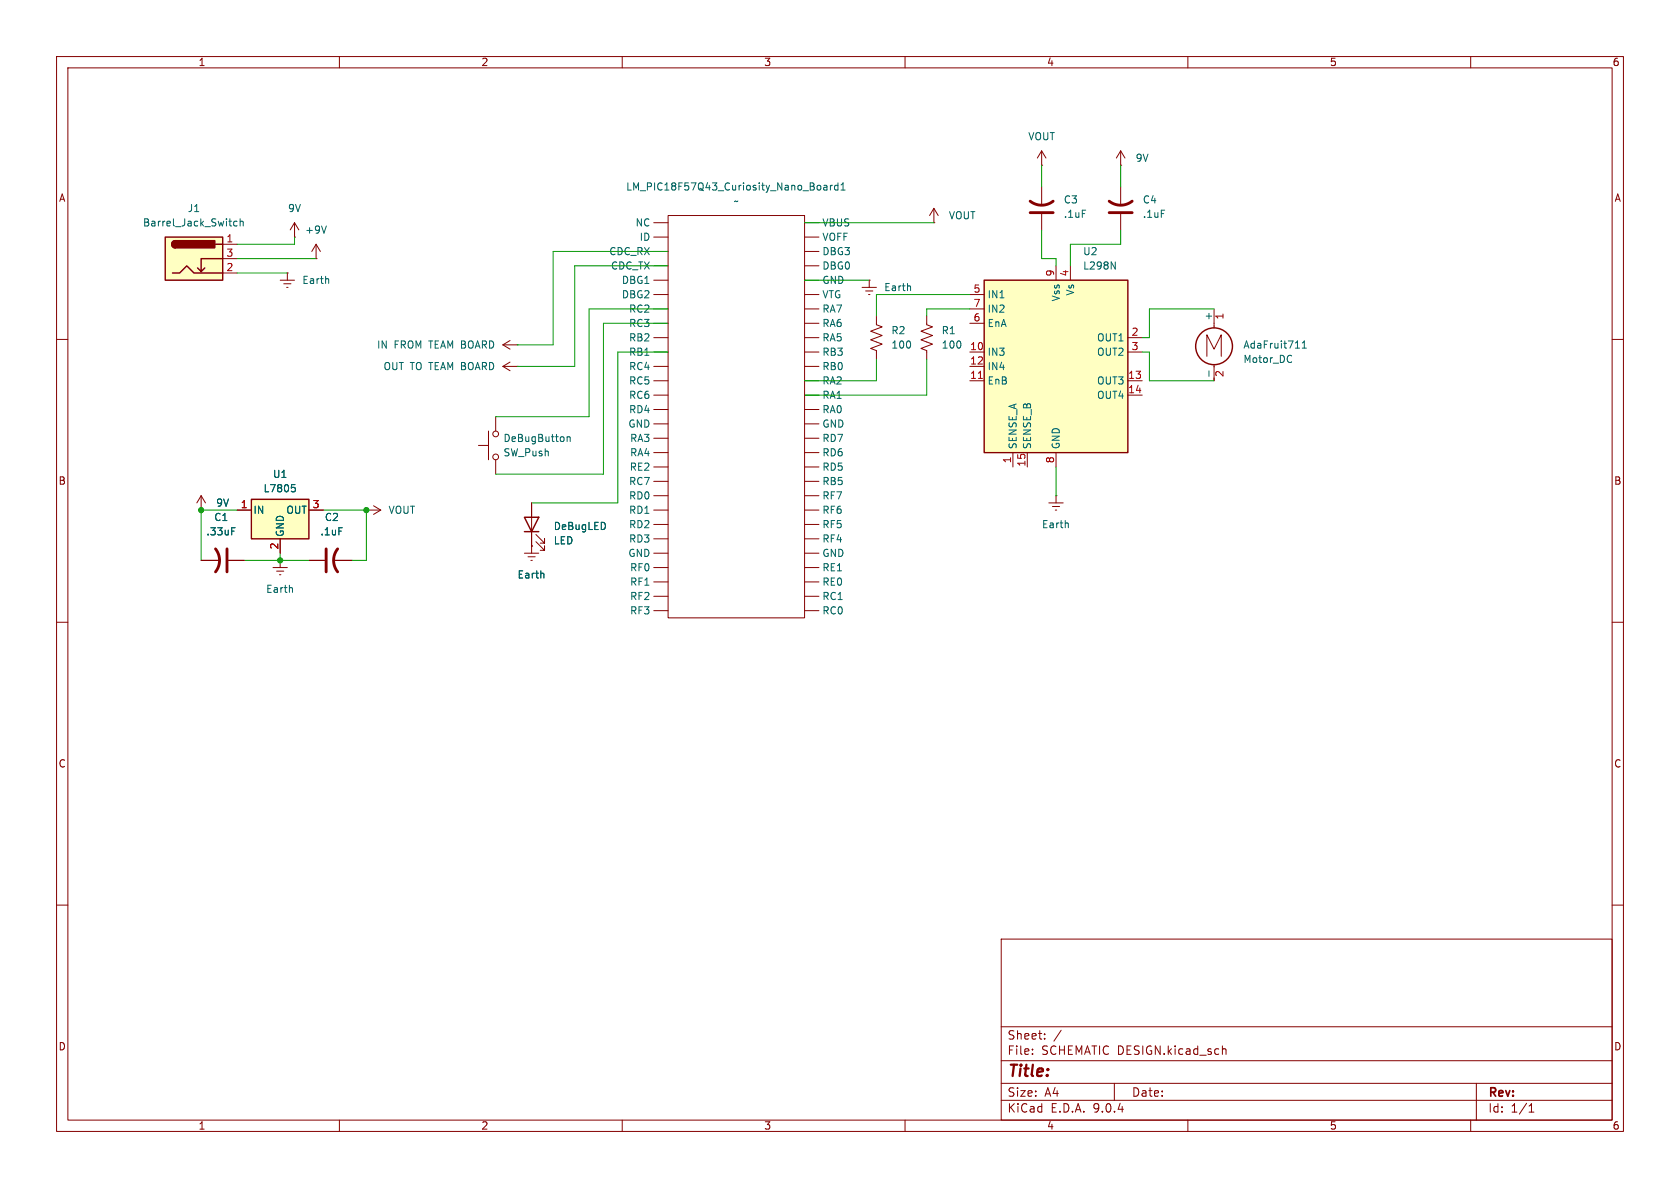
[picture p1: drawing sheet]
<svg xmlns="http://www.w3.org/2000/svg" width="297mm" height="210mm" viewBox="0 0 297 210" stroke-linecap="round" stroke-linejoin="round" font-family="sans-serif">
<g fill="none" stroke="#840000" stroke-width=".18">
<path d="M10 10h277v190h-277zM12 12h273v186h-273zM60 10v2M110 10v2M160 10v2M210 10v2M260 10v2M10 60h2M285 60h2M10 110h2M285 110h2M10 160h2"/>
<path d="M177 166h108v32h-108zM285 160h2M60 198v2M110 198v2M160 198v2M177 194.5h108M177 191.5h108M177 187.5h108M177 181.5h108M182.5 186.3v.1M182.5 185.5v.1M184.7 183.6v.1"/>
<path d="M184.7 182.8v.1M187.6 182.1l-1.3 2M197 191.5v3M210 198v2M216.1 184.9v1.5M216.1 185.5l.2-.1 .4 .1v.9M260 198v2M261 191.5v6.5M270.3 196.6h.9M270.3 195.5l.4-.4v1.5"/>
</g>
<path d="M174 49.5h25.4v30.5h-25.4z" fill="#ffffc2"/>
<g fill="none" stroke="#840000" stroke-width=".25">
<path d="M174 49.5h25.4v30.5h-25.4z"/>
<circle cx="214.6" cy="61.2" r="3.3"/>
</g>
<g fill="none" stroke="#840000" stroke-width=".18">
<path d="M165.1 39.4h.1M165.1 36.8l-.8 1.3M165.1 36.8l.8 1.3M165.1 36.8v2.6M184.1 29.2h.1M184.1 26.7l-.7 1.2M184.1 26.7l.8 1.2M184.1 26.7v2.5M184.1 33v3.3M184.1 37.8v2.8M198.1 29.2h.1M198.1 26.7v2.5"/>
<path d="M198.1 33v3.3M198.1 37.8v2.8M198.1 26.7l-.7 1.2M198.1 26.7l.8 1.2M152.4 50.8h2.5M153 51.4h1.3M153.5 52.1h.3M153.7 49.5h.1M153.7 49.5v1.3M154.9 55.9v1.5l1.1 .4-2.1 .7 2.1 .8-2.1 .8 2.1 .7-2.1 .8 1 .4v1.5M163.8 55.9v1.5l1 .4-2 .7 2 .8-2 .8 2 .7-2 .8 1 .4v1.5M171.4 52.1h2.6"/>
<path d="M171.4 54.6h2.6M171.4 57.2h2.6M186.7 47v2.5M189.2 47v2.5M199.4 59.7h2.5M214.6 54.6v3.4M171.4 62.2h2.6M171.4 64.8h2.6M171.4 67.3h2.6M199.4 62.2h2.5M199.4 67.3h2.5M199.4 69.9h2.5"/>
<path d="M213.4 63v-3.8l1.2 2.5 1.3-2.5v3.8M214.6 64.5v2.8M35.6 90.2h.1M35.6 99.1h3.3M35.6 87.6l-.8 1.3M35.6 87.6l.7 1.3M35.6 87.6v2.6M40.4 99.1h2.8M54.6 99.1h2.8M58.9 99.1h3.3M64.8 90.2h.1M64.8 90.2h2.5"/>
<path d="M66 89.4l1.3 .8M67.3 90.2l-1.3 .7M92.7 97.8h2.5M93.3 98.4h1.3M93.9 99.1h.2M94 96.5h.1M94 96.5v1.3M179.1 80v2.6M181.6 80v2.6M185.4 88.9h2.6M186.1 89.5h1.2M186.6 90.2h.2"/>
<path d="M186.7 87.6h.1M186.7 80v2.6M186.7 87.6v1.3"/>
</g>
<path d="M173 66.9h.7" fill="none" stroke="#a90000" stroke-width=".18"/>
<path d="M160.9 50.6l.1 .8M196.4 46.3l.8 1.3v-1.3M213.7 65.6v.9M228.3 62.9h.1M228.3 64h.1M229 61.5h.7M230.2 61.5h.7M230.2 60.6l.4-.3v1.2M41 93.3h.6M188.8 92.5l.1 .8M96.1 101.4l.1 .8" fill="none" stroke="#006464" stroke-width=".18"/>
<path d="M182.1 35.6a3.3 3.3 0 0 0 4.1 0M182.1 37.6h4.1M196.1 35.6a3.3 3.3 0 0 0 4.1 0M196.1 37.6h4.1M38.1 97a3.3 3.3 0 0 1 0 4.1M40.1 97v4.1M57.7 97v4.1M59.7 97a3.3 3.3 0 0 0 0 4.1" fill="none" stroke="#840000" stroke-width=".51"/>
<path d="M44.4 88.3h10.2v7h-10.2z" fill="#ffffc2"/>
<path d="M44.4 88.3h10.2v7h-10.2z" fill="none" stroke="#840000" stroke-width=".25"/>
<path d="M41.9 90.2h2.5M49.5 99.1h.1M49.5 95.3v2.5M49.5 99.1v1.2M54.6 90.2h2.5M48.3 100.3h2.5M48.9 101h1.3M49.4 101.6h.3" fill="none" stroke="#840000" stroke-width=".18"/>
<path d="M51.6 85.7h.6M51.7 86.2h.3l.2 .2-.1 .5h-.4M51.6 103.9l.1 .8" fill="none" stroke="#006464" stroke-width=".18"/>
<path d="M29.2 41.9h10.2v7.6h-10.2z" fill="#ffffc2"/>
<path d="M29.2 41.9h10.2v7.6h-10.2zM30.5 48.3h1.2l1.3-1.3 1.3 1.3h5.1M31 42.5a.64 .64 0 0 0-.6 .7 .64 .64 0 0 0 .6 .6M36.2 47.4l-.6 .6M38.1 43.2h1.3M39.4 45.7h-3.8v2.3l-.7-.6M92.7 91.4h2.5l-1.2 2.6zM92.7 94h2.5" fill="none" stroke="#840000" stroke-width=".25"/>
<g fill="#840000" stroke="#840000" stroke-width=".25">
<path d="M30.5 42.7l.5-.2v1.3a.63 .63 0 0 1-.6-.4 .63 .63 0 0 1 .1-.7z"/>
<path d="M31 42.5h7v1.3h-7z"/>
</g>
<g fill="none" stroke="#840000" stroke-width=".18">
<path d="M52.1 39.4l-.8 1.2M52.1 39.4l.7 1.2M52.1 39.4v2.5M115.6 39.4h2.5M118.1 38.1h24.1v71.1h-24.1zM142.2 39.4h2.6M39.4 43.2h2.5M39.4 45.7h2.5M39.4 48.3h2.5M49.5 49.5h2.6M50.2 50.2h1.2M50.7 50.8h.2"/>
<path d="M50.8 48.3h.1M50.8 48.3v1.2M52.1 41.9h.1M55.9 45.7h.1M55.9 43.2l-.8 1.3M55.9 43.2l.7 1.3M55.9 43.2v2.5M115.6 49.5h2.5M115.6 41.9h2.5M115.6 44.5h2.5M115.6 47h2.5M115.6 52.1h2.5"/>
<path d="M115.6 54.6h2.5M115.6 57.2h2.5M115.6 59.7h2.5M142.2 49.5h2.6M142.2 41.9h2.6M142.2 44.5h2.6M142.2 47h2.6M142.2 52.1h2.6M142.2 54.6h2.6M142.2 57.2h2.6M142.2 59.7h2.6M84.6 78.7h1.8"/>
<path d="M86.4 76.2v5.1M87.6 73.7v2.5M88.9 64.8h2.5M88.9 61l1.3 .7M88.9 61h2.5M88.9 64.8l1.3 .7M90.2 60.2l-1.3 .8M90.2 64l-1.3 .8M91.4 61h.1M91.4 64.8h.1M115.6 62.2h2.5M115.6 64.8h2.5"/>
<path d="M115.6 67.3h2.5M115.6 69.9h2.5M115.6 72.4h2.5M115.6 74.9h2.5M115.6 77.5h2.5M142.2 62.2h2.6M142.2 64.8h2.6M142.2 67.3h2.6M142.2 69.9h2.6M142.2 72.4h2.6M142.2 74.9h2.6M142.2 77.5h2.6"/>
<path d="M35.6 90.2h.1M35.6 99.1h3.3M40.4 99.1h2.8M41.9 90.2h2.5M49.5 95.3v2.5M54.6 90.2h2.5M54.6 99.1h2.8M58.9 99.1h3.3M87.6 81.3v2.5M94 96.5h.1M94 88.9v7.6M94.7 95.8l1.6 1.5v-.8v.8h-.8"/>
<path d="M94.7 94.5l1.6 1.5v-.7v.7h-.8M115.6 80h2.5M115.6 82.6h2.5M115.6 85.1h2.5M115.6 87.6h2.5M115.6 90.2h2.5M115.6 92.7h2.5M115.6 95.3h2.5M115.6 97.8h2.5M142.2 80h2.6M142.2 82.6h2.6M142.2 85.1h2.6"/>
<path d="M142.2 87.6h2.6M142.2 90.2h2.6M142.2 92.7h2.6M142.2 95.3h2.6M142.2 97.8h2.6M115.6 100.3h2.5M115.6 102.9h2.5M115.6 105.4h2.5M115.6 108h2.5M142.2 100.3h2.6M142.2 102.9h2.6M142.2 105.4h2.6"/>
<path d="M142.2 108h2.6"/>
<circle cx="87.6" cy="76.7" r=".51"/>
<circle cx="87.6" cy="80.8" r=".51"/>
</g>
<g fill="none" stroke="#006464" stroke-width=".18">
<path d="M41.9 39.2l-.4-.1-.2 .2 .1 .6h.5M42.5 39.2l.1-.1 .3 .1 .1 .7M42.5 38.7v1.2M57.7 39.9l-.4 1.3M145.7 32.8h.4l.1 .8M146.2 33.1h-.4l-.2 .2 .2 .3 .4-.1M146.8 32.8v.8M147.2 32.8l-.4 .2M148.1 32.8h-.3l-.3 .2 .2 .5h.4M148.1 32.3v1.3M148.7 33.6h.7M148.7 32.7l.3-.4v1.3"/>
<path d="M58 49.3l.1 .8M100.3 77.2v.8M100.3 77.3l.1-.1 .3 .1 .1 .7M41 93.3h.6M51.6 85.7h.6M51.7 86.2h.3l.2 .2-.1 .5h-.4M96.1 101.4l.1 .8"/>
</g>
<g fill="none" stroke="#009600" stroke-width=".18">
<path d="M142.2 39.4h22.9M184.1 29.2v3.8M198.1 29.2v3.8M41.9 45.7h14M41.9 48.3h8.9M52.1 41.9v1.3h-10.2M118.1 54.6h-14v19.1h-16.5M118.1 44.5h-20.3v16.5h-6.4M118.1 47h-16.5v17.8h-10.2M118.1 57.2h-11.4v26.6h-19.1M142.2 49.5h11.5M171.4 54.6h-7.6v1.3"/>
<path d="M171.4 52.1h-16.5v3.8M184.1 40.6v5.1h2.6v1.3M198.1 40.6v2.6h-8.9v3.8M214.6 54.6h-11.4v5.1h-1.3M118.1 62.2h-8.9v26.7h-15.2M154.9 63.5v3.8h-12.7M163.8 63.5v6.4h-21.6M201.9 62.2h1.3v5.1h11.4M41.9 90.2h-6.3v8.9M43.2 99.1h11.4M49.5 97.8v1.3M57.1 90.2h7.7v8.9h-2.6"/>
<path d="M186.7 82.6v5"/>
</g>
<g fill="#009600" stroke="#009600" stroke-width=".18">
<circle cx="35.6" cy="90.2" r=".46"/>
<circle cx="64.8" cy="90.2" r=".46"/>
<circle cx="49.5" cy="99.1" r=".46"/>
</g>
<text font-size="2.8" fill="#840000" x="178" y="190.9">Title:</text>
<g font-size="2.1" fill="#840000">
<text x="178" y="184">Sheet:</text>
<text x="178" y="186.7">File:</text>
<text x="184.1" y="186.7">SCHEMATIC DESIGN.kicad_sch</text>
<text x="178" y="196.9">KiCad</text>
<text x="178" y="194.1">Size:</text>
<text x="184.7" y="194.1">A4</text>
<text x="185.7" y="196.9">E.D.A.</text>
<text x="193.3" y="196.9">9.0.4</text>
<text x="200" y="194.1">Date:</text>
<text x="263" y="194.3">Rev:</text>
<text x="263" y="196.9">Id:</text>
<text x="267.1" y="196.9">1/1</text>
</g>
<g font-size="1.8" fill="#840000">
<text x="35" y="11.9">1</text>
<text x="85" y="11.9">2</text>
<text x="135" y="11.9">3</text>
<text x="185" y="11.9">4</text>
<text x="235" y="11.9">5</text>
<text x="285" y="11.9">6</text>
<text x="10.3" y="35.9">A</text>
<text x="285.3" y="35.9">A</text>
<text x="10.3" y="85.9">B</text>
<text x="285.3" y="85.9">B</text>
<text x="10.3" y="135.9">C</text>
<text x="285.3" y="135.9">C</text>
<text x="10.3" y="185.9">D</text>
<text x="285.3" y="185.9">D</text>
<text x="35" y="199.9">1</text>
<text x="85" y="199.9">2</text>
<text x="135" y="199.9">3</text>
<text x="185" y="199.9">4</text>
<text x="235" y="199.9">5</text>
<text x="285" y="199.9">6</text>
</g>
<g font-size="1.8" fill="#006464">
<text x="181.7" y="25">VOUT</text>
<text x="200.7" y="28.8">9V</text>
<text x="110.6" y="33.9">LM_PIC18F57Q43_Curiosity_Nano_Board1</text>
<text x="25.2" y="40.2">Barrel_Jack_Switch</text>
<text x="33.1" y="37.7">J1</text>
<text x="50.8" y="37.7">9V</text>
<text x="53.8" y="41.5">+9V</text>
<text x="112.3" y="40.2">NC</text>
<text x="129.6" y="36.4">~</text>
<text x="145.3" y="40.2">VBUS</text>
<text x="167.6" y="39">VOUT</text>
<text x="188" y="36.2">C3</text>
<text x="188" y="38.7">.1uF</text>
<text x="201.9" y="36.2">C4</text>
<text x="201.9" y="38.7">.1uF</text>
<text x="107.6" y="45.3">CDC_RX</text>
<text x="107.9" y="47.9">CDC_TX</text>
<text x="113" y="42.8">ID</text>
<text x="145.3" y="42.8">VOFF</text>
<text x="145.3" y="45.3">DBG3</text>
<text x="145.3" y="47.9">DBG0</text>
<text x="191.4" y="47.9">L298N</text>
<text x="191.4" y="45.3">U2</text>
<text x="53.3" y="50.4">Earth</text>
<text x="109.8" y="50.4">DBG1</text>
<text x="109.8" y="52.9">DBG2</text>
<text x="145.3" y="50.4">GND</text>
<text x="145.3" y="52.9">VTG</text>
<text x="156.2" y="51.7">Earth</text>
<text x="174.5" y="52.9">IN1</text>
<text x="187.6" y="53.4" transform="rotate(-90 187.6 53.4)">Vss</text>
<text x="190.1" y="52.4" transform="rotate(-90 190.1 52.4)">Vs</text>
<text x="111.1" y="55.5">RC2</text>
<text x="111.1" y="58">RC3</text>
<text x="145.3" y="55.5">RA7</text>
<text x="145.3" y="58">RA6</text>
<text x="157.5" y="59.3">R2</text>
<text x="166.4" y="59.3">R1</text>
<text x="174.5" y="55.5">IN2</text>
<text x="174.5" y="58">EnA</text>
<text x="214.4" y="56.8" transform="rotate(-90 214.4 56.8)">+</text>
<text x="66.6" y="61.8">IN</text>
<text x="67.7" y="65.6">OUT TO TEAM BOARD</text>
<text x="69.7" y="61.8">FROM TEAM BOARD</text>
<text x="111.1" y="60.6">RB2</text>
<text x="111.1" y="63.1">RB1</text>
<text x="111.1" y="65.6">RC4</text>
<text x="145.3" y="60.6">RA5</text>
<text x="145.3" y="63.1">RB3</text>
<text x="145.3" y="65.6">RB0</text>
<text x="157.5" y="61.8">100</text>
<text x="166.4" y="61.8">100</text>
<text x="174.5" y="63.1">IN3</text>
<text x="174.5" y="65.6">IN4</text>
<text x="193.8" y="60.6">OUT1</text>
<text x="193.8" y="63.1">OUT2</text>
<text x="219.7" y="64.4">Motor_DC</text>
<text x="219.7" y="61.8">AdaFruit711</text>
<text x="111.1" y="68.2">RC5</text>
<text x="111.1" y="70.7">RC6</text>
<text x="145.3" y="68.2">RA2</text>
<text x="145.3" y="70.7">RA1</text>
<text x="174.5" y="68.2">EnB</text>
<text x="193.8" y="68.2">OUT3</text>
<text x="193.8" y="70.7">OUT4</text>
<text x="111" y="75.8">GND</text>
<text x="111.1" y="73.3">RD4</text>
<text x="145.3" y="73.3">RA0</text>
<text x="145.3" y="75.8">GND</text>
<text x="88.9" y="78.3">DeBugButton</text>
<text x="88.9" y="80.9">SW_Push</text>
<text x="111.2" y="83.4">RE2</text>
<text x="111.3" y="78.3">RA3</text>
<text x="111.3" y="80.9">RA4</text>
<text x="145.3" y="78.3">RD7</text>
<text x="145.3" y="80.9">RD6</text>
<text x="145.3" y="83.4">RD5</text>
<text x="179.9" y="79.5" transform="rotate(-90 179.9 79.5)">SENSE_A</text>
<text x="182.5" y="79.5" transform="rotate(-90 182.5 79.5)">SENSE_B</text>
<text x="187.6" y="79.5" transform="rotate(-90 187.6 79.5)">GND</text>
<text x="38.1" y="89.8">9V</text>
<text x="46.5" y="87.2">L7805</text>
<text x="48.2" y="84.7">U1</text>
<text x="111.1" y="86">RC7</text>
<text x="111.1" y="88.5">RD0</text>
<text x="145.3" y="86">RB5</text>
<text x="145.3" y="88.5">RF7</text>
<text x="36.4" y="94.8">.33uF</text>
<text x="37.8" y="92.3">C1</text>
<text x="44.7" y="91">IN</text>
<text x="50.4" y="95" transform="rotate(-90 50.4 95)">GND</text>
<text x="50.5" y="91">OUT</text>
<text x="56.5" y="94.8">.1uF</text>
<text x="57.3" y="92.3">C2</text>
<text x="68.6" y="91">VOUT</text>
<text x="97.8" y="93.9">DeBugLED</text>
<text x="111.1" y="91">RD1</text>
<text x="111.1" y="93.6">RD2</text>
<text x="145.3" y="91">RF6</text>
<text x="145.3" y="93.6">RF5</text>
<text x="184.1" y="93.6">Earth</text>
<text x="97.8" y="96.4">LED</text>
<text x="111" y="98.7">GND</text>
<text x="111.1" y="96.1">RD3</text>
<text x="111.3" y="101.2">RF0</text>
<text x="145.3" y="96.1">RF4</text>
<text x="145.3" y="98.7">GND</text>
<text x="145.3" y="101.2">RE1</text>
<text x="46.9" y="105">Earth</text>
<text x="91.4" y="102.5">Earth</text>
<text x="111.3" y="103.7">RF1</text>
<text x="111.3" y="106.3">RF2</text>
<text x="145.3" y="103.7">RE0</text>
<text x="145.3" y="106.3">RC1</text>
<text x="111.3" y="108.8">RF3</text>
<text x="145.3" y="108.8">RC0</text>
</g>
<g font-size="1.8" fill="#a90000">
<text x="39.9" y="42.9">1</text>
<text x="39.9" y="45.5">3</text>
<text x="39.9" y="48">2</text>
<text x="172" y="51.8">5</text>
<text x="186.4" y="49" transform="rotate(-90 186.4 49)">9</text>
<text x="189" y="49" transform="rotate(-90 189 49)">4</text>
<text x="172" y="54.4">7</text>
<text x="172" y="56.9">6</text>
<text x="200" y="59.4">2</text>
<text x="216.6" y="56.6" transform="rotate(-90 216.6 56.6)">1</text>
<text x="171.4" y="62">10</text>
<text x="171.4" y="64.5">12</text>
<text x="200" y="62">3</text>
<text x="171.4" y="67.1">11</text>
<text x="199.3" y="67.1">13</text>
<text x="199.3" y="69.6">14</text>
<text x="216.6" y="66.7" transform="rotate(-90 216.6 66.7)">2</text>
<text x="178.8" y="82" transform="rotate(-90 178.8 82)">1</text>
<text x="181.4" y="82.6" transform="rotate(-90 181.4 82.6)">15</text>
<text x="186.4" y="82" transform="rotate(-90 186.4 82)">8</text>
<text x="42.5" y="89.9">1</text>
<text x="55.2" y="89.9">3</text>
<text x="49.3" y="97.2" transform="rotate(-90 49.3 97.2)">2</text>
</g>
</svg>
